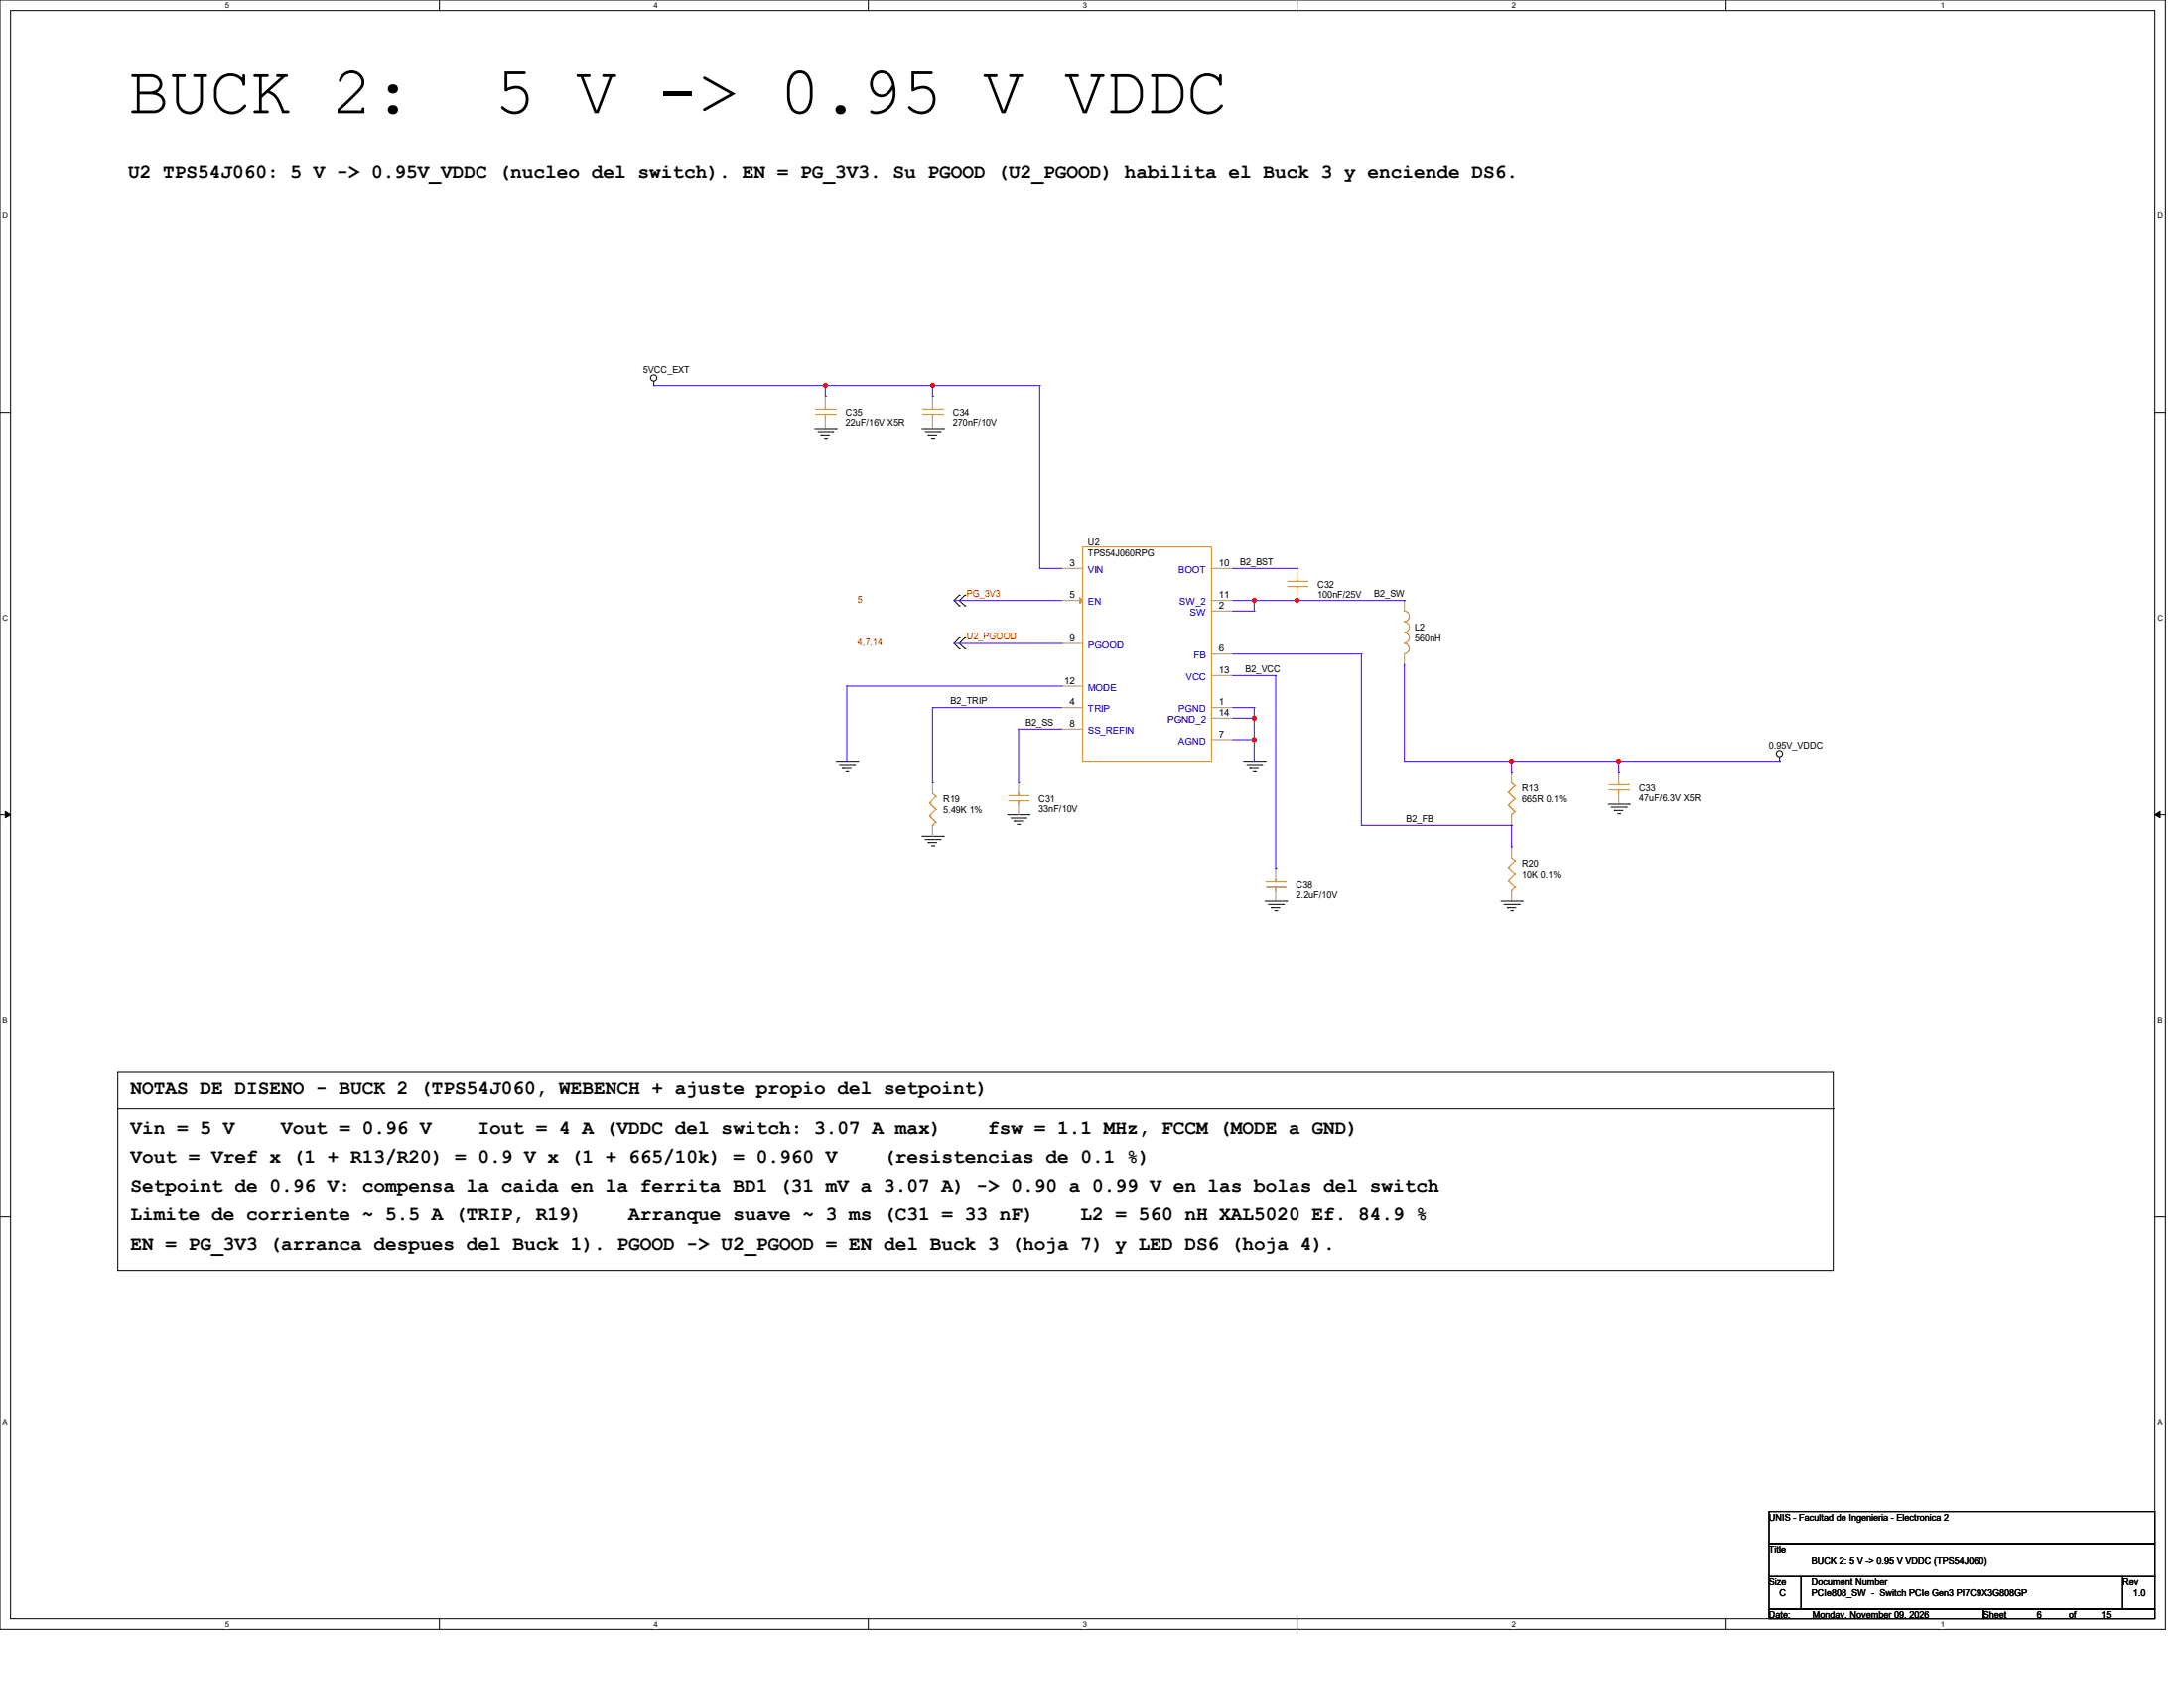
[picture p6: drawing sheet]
<svg xmlns="http://www.w3.org/2000/svg" width="279mm" height="216mm" viewBox="0 0 279 216" stroke-linecap="round" stroke-linejoin="round" font-family="sans-serif">
<path d="M0 0h277v208.4h-277zM1.4 1.4h274.3v205.7h-274.3z" fill="none" stroke="#000" stroke-width=".13"/>
<g fill="#fff">
<path d="M28.8 .1h.5v1.1h-.5z"/>
<path d="M28.8 207.2h.5v1.1h-.5z"/>
</g>
<path d="M56.2 0v1.4M56.2 207.1v1.3" fill="none" stroke="#000" stroke-width=".13"/>
<g fill="#fff">
<path d="M83.7 .1h.5v1.1h-.5z"/>
<path d="M83.7 207.2h.5v1.1h-.5z"/>
</g>
<path d="M111.1 0v1.4M111.1 207.1v1.3" fill="none" stroke="#000" stroke-width=".13"/>
<g fill="#fff">
<path d="M138.5 .1h.6v1.1h-.6z"/>
<path d="M138.5 207.2h.6v1.1h-.6z"/>
</g>
<path d="M165.9 0v1.4M165.9 207.1v1.3" fill="none" stroke="#000" stroke-width=".13"/>
<g fill="#fff">
<path d="M193.4 .1h.5v1.1h-.5z"/>
<path d="M193.4 207.2h.5v1.1h-.5z"/>
</g>
<path d="M220.8 0v1.4M220.8 207.1v1.3" fill="none" stroke="#000" stroke-width=".13"/>
<g fill="#fff">
<path d="M248.2 .1h.6v1.1h-.6z"/>
<path d="M248.2 207.2h.6v1.1h-.6z"/>
<path d="M.3 27.1h.8v1.1h-.8z"/>
<path d="M276 27.1h.7v1.1h-.7z"/>
<path d="M.3 78.5h.8v1.1h-.8z"/>
<path d="M276 78.5h.7v1.1h-.7z"/>
</g>
<path d="M0 52.8h1.4M275.7 52.8h1.3" fill="none" stroke="#000" stroke-width=".13"/>
<g fill="#fff">
<path d="M.3 129.9h.7v1.1h-.7z"/>
<path d="M276 129.9h.6v1.1h-.6z"/>
</g>
<path d="M0 104.2h1.4M275.7 104.2h1.3" fill="none" stroke="#000" stroke-width=".13"/>
<path d="M.7 103.8l.7 .4-.7 .4zM275.7 104.2l.7-.4v.8z" fill="#000" stroke="#000" stroke-width=".13"/>
<g fill="#fff">
<path d="M.3 181.4h.7v1.1h-.7z"/>
<path d="M276 181.4h.6v1.1h-.6z"/>
</g>
<g fill="none" stroke="#000" stroke-width=".13">
<path d="M83.7 49.4h.1M83.7 48.8v.6M104.2 54.9h2.8M104.6 55.2h2M105 55.7h.1M105 55.7h1.1M105.5 56.1h.2M105.7 56.1h.1M106.6 55.2h.1M107 54.9h.1M117.9 54.9h2.8M118.4 55.2h1.9"/>
<path d="M118.7 55.7h.1M118.7 55.7h1.1M119.2 56.1h.3M119.5 56.1h.1M120.3 55.2h.1M120.7 54.9h.1M122.7 76.1h.1M122.7 77.5h.1M122.7 76.1l-.7 .7 .7 .7M123.4 77.5h.1M123.4 76.1h.1M123.4 76.1l-.7 .7 .7 .7"/>
<path d="M107 97.4h2.7M107.4 97.8h1.9M107.8 98.2h.1M107.8 98.2h1.1M108.2 98.6h.3M108.5 98.6h.1M109.3 97.8h.1M109.7 97.4h.1M122.7 81.6h.1M122.7 83h.1M122.7 81.6l-.7 .7 .7 .7M123.4 83h.1"/>
<path d="M123.4 81.6h.1M123.4 81.6l-.7 .7 .7 .7M159.1 97.4h2.7M159.5 97.8h1.9M159.9 98.2h.1M159.9 98.2h1.1M160.3 98.6h.3M160.6 98.6h.1M161.4 97.8h.1M161.8 97.4h.1M227.7 97.4h.1M227.7 96.8v.6"/>
<path d="M117.9 107h2.8M118.4 107.4h1.9M118.7 107.8h.1M118.7 107.8h1.1M119.2 108.2h.3M119.5 108.2h.1M120.3 107.4h.1M120.7 107h.1M128.9 104.2h2.8M129.3 104.6h1.9M129.8 105h.1M129.8 105h1.1"/>
<path d="M130.1 105.5h.3M130.4 105.5h.1M131.2 104.6h.1M131.7 104.2h.1M161.8 115.2h2.8M162.3 115.6h1.9M162.6 116h.1M162.6 116h1.1M163.1 116.4h.2M163.3 116.4h.1M164.2 115.6h.1M164.6 115.2h.1"/>
<path d="M192 115.2h2.7M192.4 115.6h2M192.8 116h.1M192.8 116h1.1M193.3 116.4h.2M193.5 116.4h.1M194.4 115.6h.1M194.7 115.2h.1M205.7 102.9h2.7M206.1 103.3h2M206.5 103.7h.1M206.5 103.7h1.1"/>
<path d="M207 104.1h.2M207.2 104.1h.1M208.1 103.3h.1M208.4 102.9h.1M15.1 137.2h219.4v25.3h-219.4zM0 155.7h1.4M15.1 141.8h219.4M234.5 141.8h.1M275.7 155.7h1.3M226.3 193.4h49.4v4.1h-49.4zM226.3 197.5h49.4v4.1h-49.4zM226.3 201.6h4.1v4.1h-4.1z"/>
<path d="M226.3 205.7h27.4v1.4h-27.4zM230.4 201.6h41.2v4.1h-41.2zM253.7 205.7h22v1.4h-22zM271.6 201.6h4.1v4.1h-4.1z"/>
<circle cx="83.6" cy="48.4" r=".4"/>
<circle cx="227.6" cy="96.4" r=".4"/>
</g>
<g fill="none" stroke="#cc8006" stroke-width=".13">
<path d="M104.4 53h2.4M104.4 52.4h2.4M105.6 52.4h.1M105.6 53h.1M105.6 52.1v.3M105.6 53v.5M106.8 53h.1M106.8 52.4h.1M118.1 53h2.5M118.1 52.4h2.5M119.3 52.4h.1M119.3 53h.1"/>
<path d="M119.3 52.1v.3M119.3 53v.5M120.6 53h.1M120.6 52.4h.1M138.5 69.9h16.5v27.5h-16.5zM164.7 75h2.5M164.7 74.3h2.5M165.9 74.3h.1M165.9 75h.1M165.9 74v.3M165.9 75v.4M167.2 75h.1"/>
<path d="M167.2 74.3h.1M179.7 78.1a.68 .68 0 0 1 .6 .7 .68 .68 0 0 1-.6 .7M179.7 79.5a.66 .66 0 0 1 .6 .7 .66 .66 0 0 1-.6 .7M179.7 80.9a.68 .68 0 0 1 .6 .7 .68 .68 0 0 1-.6 .7M179.7 82.3a.66 .66 0 0 1 .6 .7 .66 .66 0 0 1-.6 .6M118.9 102.7h.1M118.9 104.4h.1M118.9 102.7l.8 .8M118.9 104.4l.8 .8M119.3 105.6h.1M119.3 101.5l.4 .4M119.7 101.9h.1"/>
<path d="M119.7 103.5h.1M119.7 105.2h.1M119.7 101.9l-.8 .8M119.7 103.5l-.8 .9M119.7 105.2l-.4 .4M129 102.4h2.5M129 101.8h2.5M130.3 101.8h.1M130.3 102.4h.1M130.3 101.5v.3M130.3 102.4v.5M131.5 102.4h.1"/>
<path d="M131.5 101.8h.1M162 113.4h2.4M162 112.7h2.4M163.2 112.7h.1M163.2 113.4h.1M163.2 112.4v.3M163.2 113.4v.4M164.4 113.4h.1M164.4 112.7h.1M193 111h.1M193 112.6h.1M193 101.3h.1"/>
<path d="M193 103h.1M193 111l.8 .8M193 112.6l.8 .8M193 101.3l.8 .9M193 103l.8 .8M193.4 113.8h.1M193.4 104.2h.1M193.4 109.7l.4 .4M193.4 100.1l.4 .4M193.8 110.1h.1M193.8 111.8h.1M193.8 113.4h.1"/>
<path d="M193.8 100.5h.1M193.8 102.2h.1M193.8 103.8h.1M193.8 110.1l-.8 .9M193.8 111.8l-.8 .8M193.8 113.4l-.4 .4M193.8 100.5l-.8 .8M193.8 102.2l-.8 .8M193.8 103.8l-.4 .4M205.9 101h2.4M205.9 100.4h2.4M207.1 100.4h.1"/>
<path d="M207.1 101h.1M207.1 100.1v.3M207.1 101v.5M208.3 101h.1M208.3 100.4h.1"/>
</g>
<g fill="none" stroke="#a84" stroke-width=".13">
<path d="M105.6 50.7h.1M105.6 54.9h.1M105.6 50.7v1.4M105.6 53.5v1.4M119.3 50.7h.1M119.3 54.9h.1M119.3 50.7v1.4M119.3 53.5v1.4M135.8 72.7h.1M135.8 76.8h.1M135.8 72.7h2.7M135.8 76.8h2.7"/>
<path d="M155 78.1h2.7M155 72.7h2.7M155 76.8h2.7M157.7 78.1h.1M157.7 72.7h.1M157.7 76.8h.1M165.9 72.7h.1M165.9 76.8h.1M165.9 72.7v1.3M165.9 75.4v1.4M179.7 76.8h.1M179.7 76.8v1.3"/>
<path d="M135.8 90.5h.1M135.8 93.3h.1M135.8 82.3h.1M135.8 87.8h.1M135.8 90.5h2.7M135.8 93.3h2.7M135.8 82.3h2.7M135.8 87.8h2.7M155 90.5h2.7M155 83.7h2.7M155 94.6h2.7M155 86.4h2.7"/>
<path d="M155 91.9h2.7M157.7 90.5h.1M157.7 83.7h.1M157.7 94.6h.1M157.7 86.4h.1M157.7 91.9h.1M179.7 85h.1M179.7 83.7v1.3M193.4 98.7h.1M193.4 98.7v1.4M207.1 98.7h.1M207.1 98.7v1.4"/>
<path d="M119.3 100.1h.1M119.3 107h.1M119.3 100.1v1.4M119.3 105.6v1.4M130.3 100.1h.1M130.3 104.2h.1M130.3 100.1v1.4M130.3 102.9v1.3M163.2 111.1h.1M163.2 115.2h.1M163.2 111.1v1.3M163.2 113.8v1.4"/>
<path d="M193.4 108.3h.1M193.4 115.2h.1M193.4 105.6h.1M193.4 104.2v1.4M193.4 108.3v1.4M193.4 113.8v1.4M207.1 102.9h.1M207.1 101.5v1.4"/>
</g>
<path d="M138.1 76.4l.4 .4-.4 .4z" fill="#a84" stroke="#a84" stroke-width=".13"/>
<g fill="none" stroke="#4200ff" stroke-width=".13">
<path d="M83.7 49.4h49.3M105.6 49.4h.1M105.6 50.7h.1M105.6 49.4v1.3M119.3 49.4h.1M119.3 50.7h.1M119.3 49.4v1.3M133 49.4h.1M133 49.4v23.3M122 76.8h.1M122 76.8h13.8M133 72.7h.1"/>
<path d="M133 72.7h2.8M157.7 72.7h8.2M157.7 76.8h22M157.7 78.1h2.7M160.4 76.8h.1M160.4 78.1h.1M160.4 76.8v1.3M165.9 72.7h.1M165.9 76.8h.1M179.7 76.8h.1M108.3 87.8h.1M108.3 97.4h.1"/>
<path d="M108.3 87.8h27.5M108.3 87.8v9.6M119.3 90.5h.1M119.3 90.5v9.6M119.3 90.5h16.5M122 82.3h.1M122 82.3h13.8M130.3 93.3h.1M130.3 93.3h5.5M130.3 93.3v6.8M157.7 90.5h2.7M157.7 83.7h16.5"/>
<path d="M157.7 86.4h5.5M157.7 91.9h2.7M157.7 94.6h2.7M160.4 90.5h.1M160.4 91.9h.1M160.4 94.6h.1M160.4 97.4h.1M160.4 90.5v6.9M163.2 86.4h.1M163.2 86.4v24.7M174.2 83.7h.1M174.2 83.7v21.9"/>
<path d="M179.7 97.4h.1M179.7 85v12.4M179.7 97.4h48M193.4 97.4h.1M193.4 98.7h.1M193.4 97.4v1.3M207.1 98.7h.1M207.1 97.4h.1M207.1 97.4v1.3M227.7 97.4h.1M119.3 100.1h.1M130.3 100.1h.1"/>
<path d="M163.2 111.1h.1M174.2 105.6h.1M174.2 105.6h19.2M193.4 108.3h.1M193.4 105.6h.1M193.4 105.6v2.7"/>
</g>
<g fill="#f00" stroke="#f00" stroke-width=".13">
<circle cx="105.6" cy="49.3" r=".25"/>
<circle cx="119.3" cy="49.3" r=".25"/>
<circle cx="160.4" cy="76.8" r=".25"/>
<circle cx="165.9" cy="76.8" r=".24"/>
<circle cx="193.3" cy="97.3" r=".24"/>
<circle cx="207.1" cy="97.3" r=".24"/>
<circle cx="160.4" cy="91.9" r=".25"/>
<circle cx="160.4" cy="94.6" r=".25"/>
</g>
<g font-size="8.8">
<text x="16.4" y="14.5">BUCK 2:</text>
<text x="63.3" y="14.5">5 V -&gt; 0.95 V VDDC</text>
</g>
<g font-size="2.6">
<text x="16.4" y="22.7">U2 TPS54J060: 5 V -&gt; 0.95V_VDDC (nucleo del switch). EN = PG_3V3. Su PGOOD (U2_PGOOD) habilita el Buck 3 y enciende DS6.</text>
<text x="16.7" y="140">NOTAS DE DISENO - BUCK 2 (TPS54J060, WEBENCH + ajuste propio del setpoint)</text>
<text x="16.7" y="145">Vin = 5 V</text>
<text x="16.7" y="148.7">Vout = Vref x (1 + R13/R20) = 0.9 V x (1 + 665/10k) = 0.960 V</text>
<text x="36" y="145">Vout = 0.96 V</text>
<text x="61.2" y="145">Iout = 4 A (VDDC del switch: 3.07 A max)</text>
<text x="113" y="148.7">(resistencias de 0.1 %)</text>
<text x="126.4" y="145">fsw = 1.1 MHz, FCCM (MODE a GND)</text>
<text x="16.7" y="152.4">Setpoint de 0.96 V: compensa la caida en la ferrita BD1 (31 mV a 3.07 A) -&gt; 0.90 a 0.99 V en las bolas del switch</text>
<text x="16.7" y="156.1">Limite de corriente ~ 5.5 A (TRIP, R19)</text>
<text x="16.7" y="159.9">EN = PG_3V3 (arranca despues del Buck 1). PGOOD -&gt; U2_PGOOD = EN del Buck 3 (hoja 7) y LED DS6 (hoja 4).</text>
<text x="80.4" y="156.1">Arranque suave ~ 3 ms (C31 = 33 nF)</text>
<text x="138.2" y="156.1">L2 = 560 nH XAL5020 Ef. 84.9 %</text>
</g>
<g font-size="1.2">
<text x="82.3" y="47.8">5VCC_EXT</text>
<text x="108.2" y="53.3">C35</text>
<text x="121.9" y="53.3">C34</text>
<text x="108.2" y="54.5">22uF/16V X5R</text>
<text x="121.9" y="54.5">270nF/10V</text>
<text x="139.2" y="69.7">U2</text>
<text x="139.2" y="71.1">TPS54J060RPG</text>
<text x="136.9" y="72.4">3</text>
<text x="136.9" y="76.5">5</text>
<text x="156" y="77.9">2</text>
<text x="156" y="72.4">10</text>
<text x="156" y="76.5">11</text>
<text x="158.7" y="72.2">B2_BST</text>
<text x="168.6" y="75.2">C32</text>
<text x="168.6" y="76.4">100nF/25V</text>
<text x="175.8" y="76.3">B2_SW</text>
<text x="136.9" y="82">9</text>
<text x="156" y="83.4">6</text>
<text x="181" y="80.7">L2</text>
<text x="181" y="82">560nH</text>
<text x="136.2" y="87.5">12</text>
<text x="156" y="86.1">13</text>
<text x="159.3" y="85.9">B2_VCC</text>
<text x="121.6" y="90">B2_TRIP</text>
<text x="131.2" y="92.8">B2_SS</text>
<text x="136.9" y="90.2">4</text>
<text x="136.9" y="93">8</text>
<text x="156" y="90.2">1</text>
<text x="156" y="94.3">7</text>
<text x="156" y="91.6">14</text>
<text x="226.3" y="95.8">0.95V_VDDC</text>
<text x="194.7" y="101.3">R13</text>
<text x="209.7" y="101.3">C33</text>
<text x="120.7" y="102.6">R19</text>
<text x="120.7" y="104">5.49K 1%</text>
<text x="132.9" y="102.6">C31</text>
<text x="132.9" y="103.8">33nF/10V</text>
<text x="179.9" y="105.1">B2_FB</text>
<text x="194.7" y="102.6">665R 0.1%</text>
<text x="209.7" y="102.5">47uF/6.3V X5R</text>
<text x="165.8" y="113.6">C38</text>
<text x="194.7" y="110.9">R20</text>
<text x="194.7" y="112.2">10K 0.1%</text>
<text x="165.8" y="114.8">2.2uF/10V</text>
<text x="226.3" y="194.5">UNIS - Facultad de Ingenieria - Electronica 2</text>
<text x="226.3" y="198.6">Title</text>
<text x="226.3" y="202.7">Size</text>
<text x="231.8" y="200">BUCK 2: 5 V -&gt; 0.95 V VDDC (TPS54J060)</text>
<text x="231.8" y="202.7">Document Number</text>
<text x="271.6" y="202.7">Rev</text>
<text x="226.3" y="206.9">Date:</text>
<text x="227.7" y="204.1">C</text>
<text x="231.8" y="204.1">PCIe808_SW - Switch PCIe Gen3 PI7C9X3G808GP</text>
<text x="231.9" y="206.9">Monday, November 09, 2026</text>
<text x="253.7" y="206.9">Sheet</text>
<text x="260.6" y="206.9">6</text>
<text x="264.7" y="206.9">of</text>
<text x="268.8" y="206.9">15</text>
<text x="272.9" y="204.1">1.0</text>
</g>
<g font-size="1.2" fill="#f00">
<text x="109.7" y="77.1">5</text>
<text x="123.7" y="76.3">PG_3V3</text>
<text x="109.7" y="82.6">4,7,14</text>
<text x="123.7" y="81.8">U2_PGOOD</text>
</g>
<g font-size="1.2" fill="#00c">
<text x="139.2" y="73.3">VIN</text>
<text x="139.2" y="77.4">EN</text>
<text x="150.7" y="73.3">BOOT</text>
<text x="150.9" y="77.4">SW_2</text>
<text x="139.2" y="82.9">PGOOD</text>
<text x="152.2" y="78.7">SW</text>
<text x="139.2" y="88.3">MODE</text>
<text x="151.7" y="87">VCC</text>
<text x="152.7" y="84.2">FB</text>
<text x="139.2" y="91.1">TRIP</text>
<text x="139.2" y="93.9">SS_REFIN</text>
<text x="149.4" y="92.5">PGND_2</text>
<text x="150.7" y="91.1">PGND</text>
<text x="150.7" y="95.2">AGND</text>
</g>
<g font-size="1">
<text x="28.8" y="1">5</text>
<text x="83.7" y="1">4</text>
<text x="138.5" y="1">3</text>
<text x="193.4" y="1">2</text>
<text x="248.2" y="1">1</text>
<text x=".3" y="27.9">D</text>
<text x="276" y="27.9">D</text>
<text x=".3" y="79.4">C</text>
<text x="276" y="79.4">C</text>
<text x=".3" y="130.8">B</text>
<text x="276" y="130.8">B</text>
<text x=".3" y="182.2">A</text>
<text x="276" y="182.2">A</text>
<text x="28.8" y="208.1">5</text>
<text x="83.7" y="208.1">4</text>
<text x="138.5" y="208.1">3</text>
<text x="193.4" y="208.1">2</text>
<text x="248.2" y="208.1">1</text>
</g>
</svg>
